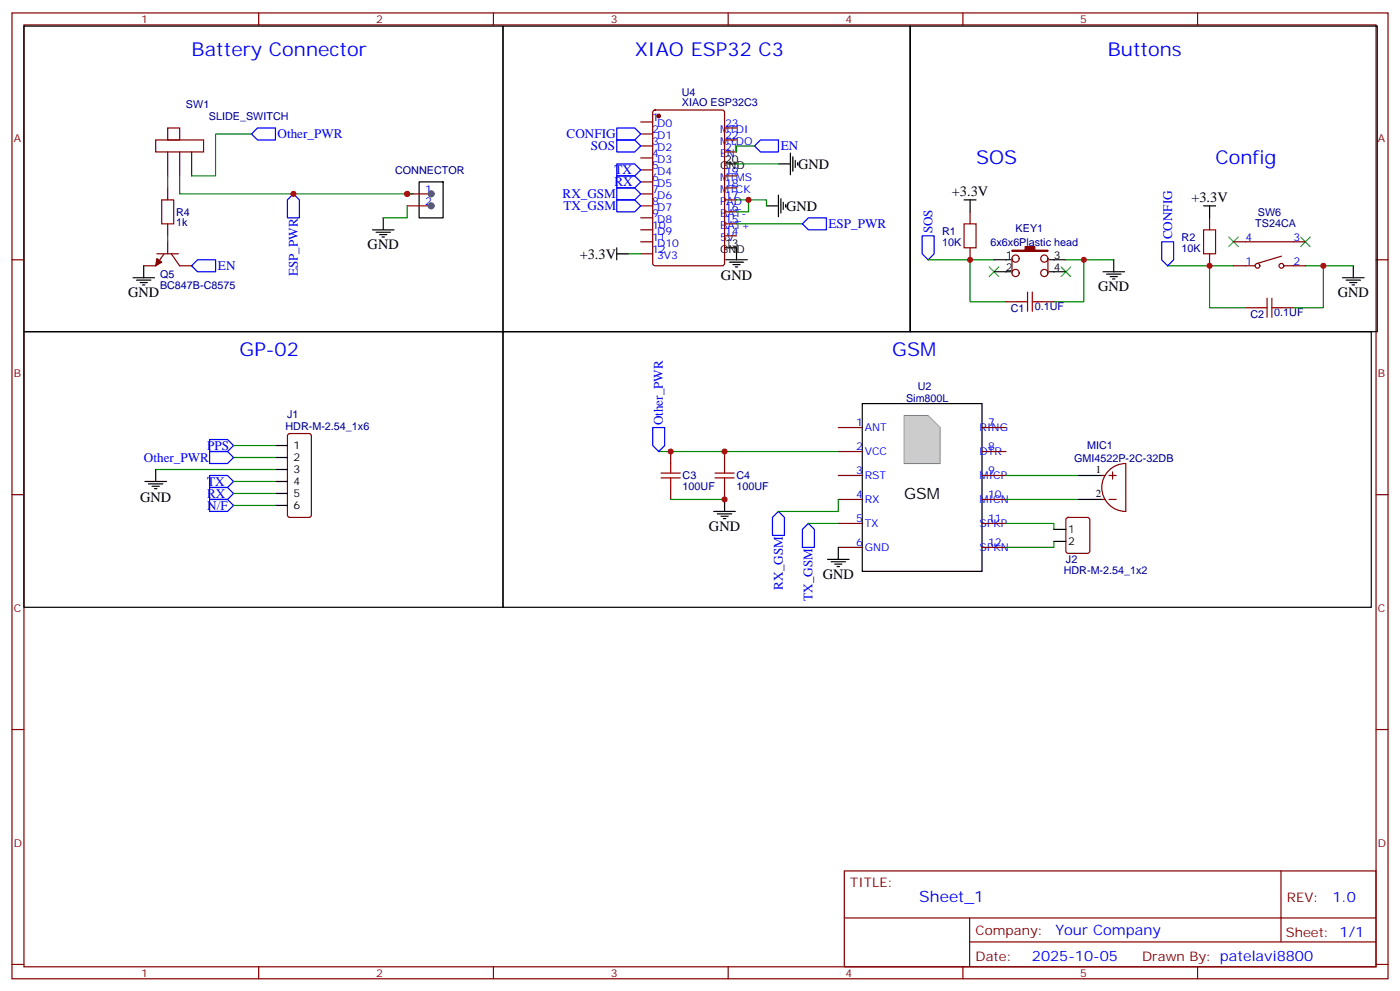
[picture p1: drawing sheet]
<svg xmlns="http://www.w3.org/2000/svg" width="412mm" height="292mm" viewBox="0 0 412 292" stroke-linecap="round" stroke-linejoin="round" font-family="sans-serif">
<g fill="none" stroke="#870000" stroke-width=".35">
<path d="M3.5 3.8h405.4v284.3h-405.4zM7.1 7.3h398.2v277.3h-398.2zM76.2 3.8v3.5M145.3 3.8v3.5M214.5 3.8v3.5M283.6 3.8v3.5M352.8 3.8v3.5M3.5 76.5h3.6M405.3 76.5h3.6M246.9 132.9h7.1M246.9 140h7.1M289.3 132.9h7"/>
<path d="M289.3 140h7M289.3 125.9h7M3.5 145.6h3.6M246.9 147h7.1M246.9 154.1h7.1M289.3 147h7M289.3 154.1h7M405.3 145.6h3.6M246.9 161.1h7.1M289.3 161.1h7M3.5 214.8h3.6M405.3 214.8h3.6"/>
<path d="M248.7 256.4h156.6v28.2h-156.6zM377.3 256.4v20.9M248.7 270.2h156.5M285.6 277.3h119.6M285.6 270.2v14.2M3.5 283.9h3.6M76.2 284.6v3.5M145.3 284.6v3.5M214.5 284.6v3.5M283.6 284.6v3.5M352.8 284.6v3.5M405.3 283.9h3.6"/>
</g>
<path d="M254 118.8h35.3v49.4h-35.3z" fill="none" stroke="#000" stroke-width=".35"/>
<path d="M266.3 122.3h7.1l3.5 3.6v10.6h-10.6z" fill="#ccc" stroke="#999" stroke-width=".35"/>
<g fill="none" stroke="#870000" stroke-width=".35">
<path d="M49.4 37.7h3.5v3.5h-3.5zM188.7 39.4h3.6M188.7 35.9h3.6M192.5 32.6l.5-.2h19.7l.7 .4v44.7l-.4 .7h-20l-.7-.4v-44.7zM213.4 37.7h3.6M45.9 41.2h14.1v3.5h-14.1zM49.4 44.7v7.1M49.4 55.3v3.5M52.9 44.7v7.1M56.4 44.7v7.1M119.9 57.1h7.1M188.7 57.1h3.6"/>
<path d="M188.7 53.6h3.6M188.7 50h3.6M188.7 46.5h3.6M188.7 43h3.6M213.4 41.2h3.6M213.4 44.7h3.6M213.4 51.8h3.6M213.4 55.3h3.6M213.4 58.8h3.6M46.2 74.7h6.4M48.3 74.7l-2.4 3.5h-3.6M49.4 65.9v3.5"/>
<path d="M49.4 71.2v3.5M50.4 74.7l2.5 3.5h3.5M119.9 60.6h7.1M188.7 60.6h3.6M188.7 74.7h3.6M188.7 71.2h3.6M188.7 67.7h3.6M188.7 64.1h3.6M213.4 62.4h3.6M213.4 65.9h3.6M213.4 69.4h3.6M285.8 62.4v3.5"/>
<path d="M285.8 73v3.5M298.1 76.1v4.3M308.7 76.1v4.3M356.3 64.1v3.6M356.3 74.7v3.5M363.4 71.2h21.1M363.4 78.2h6.3M377.5 75.4l-7.1 2.1M378.2 78.2h6.3M296.3 88.8h3.6M306.9 88.8h3.5M366.9 90.6h3.5"/>
<path d="M377.5 90.6h3.5M84.9 127.8l.5-.2h5.6l.7 .5v23.5l-.4 .7h-5.9l-.7-.4v-23.6zM197.6 132.9v3.6M213.4 132.9v3.6M246.9 125.9h7.1M324.6 140h1M326.3 138.9a7 7 0 0 1 5.3-2.4v14.1a7.1 7.1 0 0 1-6.4-4.2 7.1 7.1 0 0 1 1.1-7.5zM326.7 140h2.1M327.7 138.9v2.1M197.6 143.5v3.5M213.4 143.5v3.5M314.2 152.5l.5-.2h5.6l.7 .5v9.4l-.4 .7h-5.9l-.7-.4v-9.5z"/>
<path d="M324.6 147h1M326.7 147h2.1"/>
<circle cx="299.2" cy="76.1" r="1.06"/>
<circle cx="307.6" cy="76.1" r="1.06"/>
<circle cx="370.4" cy="78.2" r=".71"/>
<circle cx="377.5" cy="78.2" r=".71"/>
<circle cx="299.2" cy="80.4" r="1.06"/>
<circle cx="307.6" cy="80.4" r="1.06"/>
</g>
<g fill="none" stroke="#000" stroke-width=".35">
<path d="M7.1 7.7h141.1v89.9h-141.1zM148.2 7.7h119.9v89.9h-119.9zM268.1 7.7h137.6v89.9h-137.6zM123.5 53.6h7v10.5h-7zM213.4 48.3h3.6M229.3 48.3h3.5M229.3 57.4v6.4M230 58.5v4.2M230.7 59.5v2.2M232.8 45.1v6.3M233.5 46.1v4.3M234.2 47.2v2.1"/>
<path d="M234.9 47.9v.7M284 58.8h3.5M285.8 58.8v3.6M42.3 78.2v3.6M109.7 67.7h6.4M110.8 68.4h4.2M111.8 69.1h2.1M112.5 69.8h.7M112.9 64.1v3.6M181.7 74.7h3.5M181.7 73v3.5M213.4 73h3.6v3.5"/>
<path d="M213.8 76.5h6.3M214.8 77.2h4.3M215.9 77.9h2.1M216.6 78.6h.7M225.8 60.6h3.5M231.4 60.3v.7M292.8 76.5h4.9M309 76.5h5M328.1 76.5v3.5M354.5 60.6h3.6M356.3 60.6v3.5M398.6 78.2v3.6"/>
<path d="M7.1 97.6h141.1v81.2h-141.1zM39.2 81.8h6.3M40.2 82.5h4.2M41.3 83.2h2.1M42 83.9h.7M148.2 97.6h255.7v81.2h-255.7zM292.8 80h4.9M309 80h5M324.9 80h6.4M326 80.7h4.2M327 81.4h2.1M327.7 82.1h.7"/>
<path d="M395.5 81.8h6.3M396.5 82.5h4.3M397.6 83.2h2.1M398.3 83.9h.7M45.9 138.2v3.5M81.1 131.2h3.6M81.1 134.7h3.6M81.1 138.2h3.6M317.5 140h7.1M42.7 141.7h6.3M43.7 142.5h4.3M44.8 143.2h2.1"/>
<path d="M45.5 143.9h.7M81.1 141.7h3.6M81.1 145.3h3.6M81.1 148.8h3.6M210.3 150.6h6.3M211.3 151.3h4.2M212.4 152h2.1M213.1 152.7h.7M213.4 147v3.6M310.4 155.9h3.6M310.4 159.4h3.6M317.5 147h7.1"/>
<path d="M243.8 164.7h6.3M244.8 165.4h4.3M245.9 166.1h2.1M246.6 166.8h.7M246.9 161.1v3.6"/>
</g>
<path d="M291.4 78.6l2.8 2.8M294.2 78.6l-2.8 2.8M312.6 78.6l2.8 2.8M315.4 78.6l-2.8 2.8M361.9 69.8l2.9 2.8M364.8 69.8l-2.9 2.8M383.1 69.8l2.8 2.8M385.9 69.8l-2.8 2.8" fill="none" stroke="#3c3" stroke-width=".35"/>
<g fill="none" stroke="#008700" stroke-width=".35">
<path d="M74.1 39.4h-10.6v12.4h-7.1M49.4 51.8v3.5M52.9 51.8v5.3h68.8M217 48.3h12.3M217 58.8h3.5M222.2 43h-5.2v1.7M49.4 69.4v1.8M119.9 60.6v3.5h-7M185.2 74.7h3.5M217 65.9h19.4M225.8 60.6v-1.8h-5.3v3.6h-3.5M273.4 76.5h19.4"/>
<path d="M285.8 76.5v12.3h10.5M314 76.5h5.3v12.3h-8.9M319.3 76.5h8.8M344 78.2h19.4M356.3 78.2v12.4h10.6M384.5 78.2h5.3v12.4h-8.8M389.8 78.2h8.8M45.9 138.2h35.2M68.8 131.2h12.3M68.8 134.7h12.3M194 132.9h52.9M296.3 140h21.2"/>
<path d="M68.8 141.7h12.3M68.8 145.3h12.3M68.8 148.8h12.3M197.6 147h15.8M238.1 154.1h8.8M246.9 147v3.6h-17.6M296.3 154.1h14.1v1.8M296.3 147h21.2M310.4 159.4v1.7h-14.1"/>
</g>
<g fill="#870000" stroke="#870000" stroke-width=".35">
<path d="M298.1 73.7h3.9v-1.1h2.8v1.1h3.9v.3h-10.6z"/>
<path d="M46.2 76.1l1.4 1.1-1.7 1z"/>
<circle cx="194" cy="34.1" r=".53"/>
</g>
<g fill="none" stroke="#a10000" stroke-width=".35">
<path d="M47.6 58.8h3.6v7.1h-3.6zM284 65.9h3.5v7.1h-3.5zM354.5 67.7h3.6v7h-3.6zM299.9 88.8h2.8M302.7 86v5.7M304.1 88.8h2.8M304.1 86v5.7M370.4 90.6h2.8M373.2 87.8v5.6M374.6 90.6h2.9M374.6 87.8v5.6M194.7 139.3h5.7"/>
<path d="M197.6 136.5v2.8M210.6 139.3h5.7M213.4 136.5v2.8M194.7 140.7h5.7M197.6 140.7v2.8M210.6 140.7h5.7M213.4 140.7v2.8"/>
</g>
<g fill="none" stroke="#00f" stroke-width=".35">
<path d="M74.1 39.4l1.7-1.7h5.3v3.5h-5.3zM181.7 37.7h5.3l1.7 1.7-1.7 1.8h-5.3zM86.4 57.1l1.8 1.7v5.3h-3.5v-5.3zM181.7 41.2h5.3l1.7 1.8-1.7 1.7h-5.3zM181.7 48.3h5.3l1.7 1.7-1.7 1.8h-5.3zM181.7 51.8h5.3l1.7 1.8-1.7 1.7h-5.3zM181.7 55.3h5.3l1.7 1.8-1.7 1.7h-5.3zM181.7 58.8h5.3l1.7 1.8-1.7 1.8h-5.3zM222.2 43l1.8-1.8h5.3v3.5h-5.3zM56.4 78.2l1.8-1.7h5.3v3.5h-5.3zM236.4 65.9l1.7-1.8h5.3v3.6h-5.3zM271.6 69.4h3.6v5.3l-1.8 1.8-1.8-1.8z"/>
<path d="M342.2 71.2h3.5v5.3l-1.7 1.7-1.8-1.7zM61.7 129.4h5.3l1.8 1.8-1.8 1.7h-5.3zM61.7 140h5.3l1.8 1.7-1.8 1.8h-5.3zM61.7 132.9h5.3l1.8 1.8-1.8 1.8h-5.3zM192.3 125.9h3.5v5.3l-1.8 1.7-1.7-1.7zM61.7 143.5h5.3l1.8 1.8-1.8 1.7h-5.3zM61.7 147h5.3l1.8 1.8-1.8 1.8h-5.3zM229.3 150.6l1.8 1.7v5.3h-3.6v-5.3zM238.1 154.1l1.8 1.8v5.2h-3.5v-5.2z"/>
</g>
<g fill="#666" stroke="#666" stroke-width=".35">
<circle cx="127" cy="60.6" r=".88"/>
<circle cx="127" cy="57.1" r=".88"/>
</g>
<g fill="#c00">
<circle cx="319.3" cy="76.5" r=".88"/>
<circle cx="285.8" cy="76.5" r=".88"/>
<circle cx="356.3" cy="78.2" r=".88"/>
<circle cx="389.8" cy="78.2" r=".88"/>
<circle cx="197.6" cy="132.9" r=".88"/>
<circle cx="213.4" cy="132.9" r=".88"/>
<circle cx="86.4" cy="57.1" r=".88"/>
<circle cx="213.4" cy="147" r=".88"/>
<circle cx="220.5" cy="58.8" r=".88"/>
<circle cx="119.9" cy="57.1" r=".88"/>
</g>
<g font-size="5.6" fill="#00f">
<text x="56.4" y="16.5">Battery Connector</text>
<text x="187" y="16.5">XIAO ESP32 C3</text>
<text x="326.3" y="16.5">Buttons</text>
<text x="287.5" y="48.3">SOS</text>
<text x="358.1" y="48.3">Config</text>
<text x="70.6" y="104.7">GP-02</text>
<text x="262.8" y="104.7">GSM</text>
</g>
<text font-size="4.6" x="266.3" y="147">GSM</text>
<text font-size="4.6" fill="#00f" x="270.8" y="265.4">Sheet_1</text>
<g font-size="4.2">
<text x="235.1" y="49.7">GND</text>
<text x="280.4" y="57.8">+3.3V</text>
<text x="350.9" y="59.5">+3.3V</text>
<text x="231.6" y="62">GND</text>
<text x="108.3" y="73.3">GND</text>
<text x="170.8" y="76.2">+3.3V</text>
<text x="212.4" y="82.6">GND</text>
<text x="37.7" y="87.4">GND</text>
<text x="323.5" y="85.7">GND</text>
<text x="394.1" y="87.4">GND</text>
<text x="41.3" y="147.8">GND</text>
<text x="208.8" y="156.2">GND</text>
<text x="242.4" y="170.3">GND</text>
</g>
<g font-size="4.2" fill="#00f">
<text x="392.5" y="265.7">1.0</text>
<text x="310.9" y="275.2">Your Company</text>
<text x="304" y="283">2025-10-05</text>
</g>
<g font-size="3.9" fill="#00f">
<text x="81.8" y="40.7">Other_PWR</text>
<text x="166.9" y="40.6">CONFIG</text>
<text x="174.1" y="44.2">SOS</text>
<text x="230" y="44.3">EN</text>
<text x="181" y="51.3">TX</text>
<text x="165.7" y="58.3">RX_GSM</text>
<text x="181" y="54.8">RX</text>
<text x="166" y="61.7">TX_GSM</text>
<text x="244" y="67.1">ESP_PWR</text>
<text x="274.7" y="68.7" transform="rotate(-90 274.7 68.7)">SOS</text>
<text x="345.3" y="70.5" transform="rotate(-90 345.3 70.5)">CONFIG</text>
<text x="64.2" y="79.5">EN</text>
<text x="87.7" y="81.4" transform="rotate(-90 87.7 81.4)">ESP_PWR</text>
<text x="195.3" y="125.3" transform="rotate(-90 195.3 125.3)">Other_PWR</text>
<text x="42.4" y="135.9">Other_PWR</text>
<text x="61" y="132.4">PPS</text>
<text x="61" y="143">TX</text>
<text x="61" y="146.5">RX</text>
<text x="61" y="150">N/F</text>
<text x="230.6" y="173.6" transform="rotate(-90 230.6 173.6)">RX_GSM</text>
<text x="239.4" y="176.9" transform="rotate(-90 239.4 176.9)">TX_GSM</text>
</g>
<g font-size="3.9" fill="#800">
<text x="250.5" y="261">TITLE:</text>
<text x="379.1" y="265.7">REV:</text>
<text x="287.4" y="275.2">Company:</text>
<text x="378.7" y="275.8">Sheet: 1/1</text>
<text x="287.4" y="282.9">Date:</text>
<text x="336.4" y="282.9">Drawn By: patelavi8800</text>
</g>
<g font-size="3.2" fill="#800">
<text x="41.6" y="6.8">1</text>
<text x="110.8" y="6.8">2</text>
<text x="179.9" y="6.8">3</text>
<text x="249.1" y="6.8">4</text>
<text x="318.2" y="6.8">5</text>
<text x="4.1" y="41.9">A</text>
<text x="405.9" y="41.9">A</text>
<text x="4.1" y="111.1">B</text>
<text x="405.9" y="111.1">B</text>
<text x="4.1" y="180.2">C</text>
<text x="405.9" y="180.2">C</text>
<text x="4.1" y="249.3">D</text>
<text x="405.9" y="249.3">D</text>
<text x="41.6" y="287.6">1</text>
<text x="110.8" y="287.6">2</text>
<text x="179.9" y="287.6">3</text>
<text x="249.1" y="287.6">4</text>
<text x="318.2" y="287.6">5</text>
</g>
<g font-size="3.2" fill="#000080">
<text x="200.8" y="28.3">U4</text>
<text x="54.8" y="31.8">SW1</text>
<text x="61.6" y="35.3">SLIDE_SWITCH</text>
<text x="200.8" y="31.2">XIAO ESP32C3</text>
<text x="116.4" y="51.1">CONNECTOR</text>
<text x="51.9" y="63.5">R4</text>
<text x="370.5" y="63.5">SW6</text>
<text x="51.9" y="66.7">1k</text>
<text x="277.5" y="69.1">R1</text>
<text x="299.2" y="68.4">KEY1</text>
<text x="348.1" y="70.9">R2</text>
<text x="369.8" y="66.7">TS24CA</text>
<text x="277.5" y="72.3">10K</text>
<text x="291.8" y="72.3">6x6x6Plastic head</text>
<text x="348.1" y="74.1">10K</text>
<text x="47.1" y="82">Q5</text>
<text x="47.1" y="85.1">BC847B-C8575</text>
<text x="297.8" y="91.7">C1</text>
<text x="304.8" y="91.4">0.1UF</text>
<text x="368.3" y="93.5">C2</text>
<text x="375.4" y="93.2">0.1UF</text>
<text x="266.9" y="118.3">Sim800L</text>
<text x="270.4" y="114.8">U2</text>
<text x="84.6" y="123.2">J1</text>
<text x="84.1" y="126.6">HDR-M-2.54_1x6</text>
<text x="316.4" y="135.9">GMI4522P-2C-32DB</text>
<text x="320.2" y="132.2">MIC1</text>
<text x="201.1" y="141.2">C3</text>
<text x="217" y="141.2">C4</text>
<text x="201.1" y="144.3">100UF</text>
<text x="217" y="144.3">100UF</text>
<text x="314" y="165.9">J2</text>
<text x="313.3" y="169">HDR-M-2.54_1x2</text>
</g>
<g font-size="3.2" fill="#00f">
<text x="192.1" y="35.6">1</text>
<text x="192.1" y="39.1">2</text>
<text x="193.6" y="40.9">D1</text>
<text x="193.6" y="37.3">D0</text>
<text x="212.1" y="39.1">MTDI</text>
<text x="213.6" y="37.3">23</text>
<text x="213.6" y="40.9">22</text>
<text x="192.1" y="46.1">4</text>
<text x="192.1" y="42.6">3</text>
<text x="193.6" y="47.9">D3</text>
<text x="193.6" y="44.4">D2</text>
<text x="212.1" y="42.6">MYDO</text>
<text x="212.1" y="46.1">EN</text>
<text x="213.6" y="44.4">21</text>
<text x="192.1" y="53.2">6</text>
<text x="192.1" y="49.7">5</text>
<text x="193.6" y="51.4">D4</text>
<text x="212.1" y="53.2">MTMS</text>
<text x="213.6" y="51.4">19</text>
<text x="125.2" y="56.7">1</text>
<text x="192.1" y="56.7">7</text>
<text x="193.6" y="58.5">D6</text>
<text x="193.6" y="55">D5</text>
<text x="212.1" y="56.7">MTCK</text>
<text x="213.6" y="55">18</text>
<text x="213.6" y="58.5">17</text>
<text x="125.2" y="60.3">2</text>
<text x="192.1" y="63.8">9</text>
<text x="192.1" y="60.3">8</text>
<text x="193.6" y="65.5">D8</text>
<text x="193.6" y="62">D7</text>
<text x="212.1" y="60.3">PAD</text>
<text x="212.1" y="63.8">BAT-</text>
<text x="213.6" y="62">16</text>
<text x="213.6" y="65.5">15</text>
<text x="192.1" y="70.8">11</text>
<text x="192.1" y="67.3">10</text>
<text x="193.6" y="69.1">D9</text>
<text x="212.1" y="67.3">BAT+</text>
<text x="212.1" y="70.8">5V</text>
<text x="213.6" y="69.1">14</text>
<text x="366.9" y="70.8">4</text>
<text x="381" y="70.8">3</text>
<text x="192.1" y="74.4">12</text>
<text x="193.6" y="76.1">3V3</text>
<text x="193.6" y="72.6">D10</text>
<text x="366.9" y="77.9">1</text>
<text x="381" y="77.9">2</text>
<text x="252.2" y="125.5">1</text>
<text x="291" y="125.5">7</text>
<text x="254.7" y="126.9">ANT</text>
<text x="288.6" y="126.9">RING</text>
<text x="252.2" y="132.6">2</text>
<text x="254.7" y="134">VCC</text>
<text x="288.6" y="134">DTR</text>
<text x="291" y="132.6">8</text>
<text x="252.2" y="139.6">3</text>
<text x="254.7" y="141">RST</text>
<text x="288.6" y="141">MICP</text>
<text x="291" y="139.6">9</text>
<text x="252.2" y="146.7">4</text>
<text x="254.7" y="148.1">RX</text>
<text x="288.6" y="148.1">MICN</text>
<text x="291" y="146.7">10</text>
<text x="252.2" y="153.7">5</text>
<text x="254.7" y="155.2">TX</text>
<text x="288.6" y="155.2">SPKP</text>
<text x="291" y="153.7">11</text>
<text x="252.2" y="160.8">6</text>
<text x="291" y="160.8">12</text>
<text x="254.7" y="162.2">GND</text>
<text x="288.6" y="162.2">SPKN</text>
</g>
<g font-size="3.2">
<text x="213.6" y="47.9">20</text>
<text x="212.1" y="49.7">GND</text>
<text x="212.1" y="74.4">GND</text>
<text x="213.6" y="72.6">13</text>
<text x="296.3" y="76.1">1</text>
<text x="310.4" y="76.1">3</text>
<text x="296.3" y="79.7">2</text>
<text x="310.4" y="79.7">4</text>
<text x="86.4" y="132.2">1</text>
<text x="86.4" y="135.7">2</text>
<text x="86.4" y="139.3">3</text>
<text x="86.4" y="142.8">4</text>
<text x="322.8" y="139.3">1</text>
<text x="86.4" y="146.3">5</text>
<text x="86.4" y="149.9">6</text>
<text x="322.8" y="146.3">2</text>
<text x="314.7" y="156.9">1</text>
<text x="314.7" y="160.4">2</text>
</g>
</svg>
